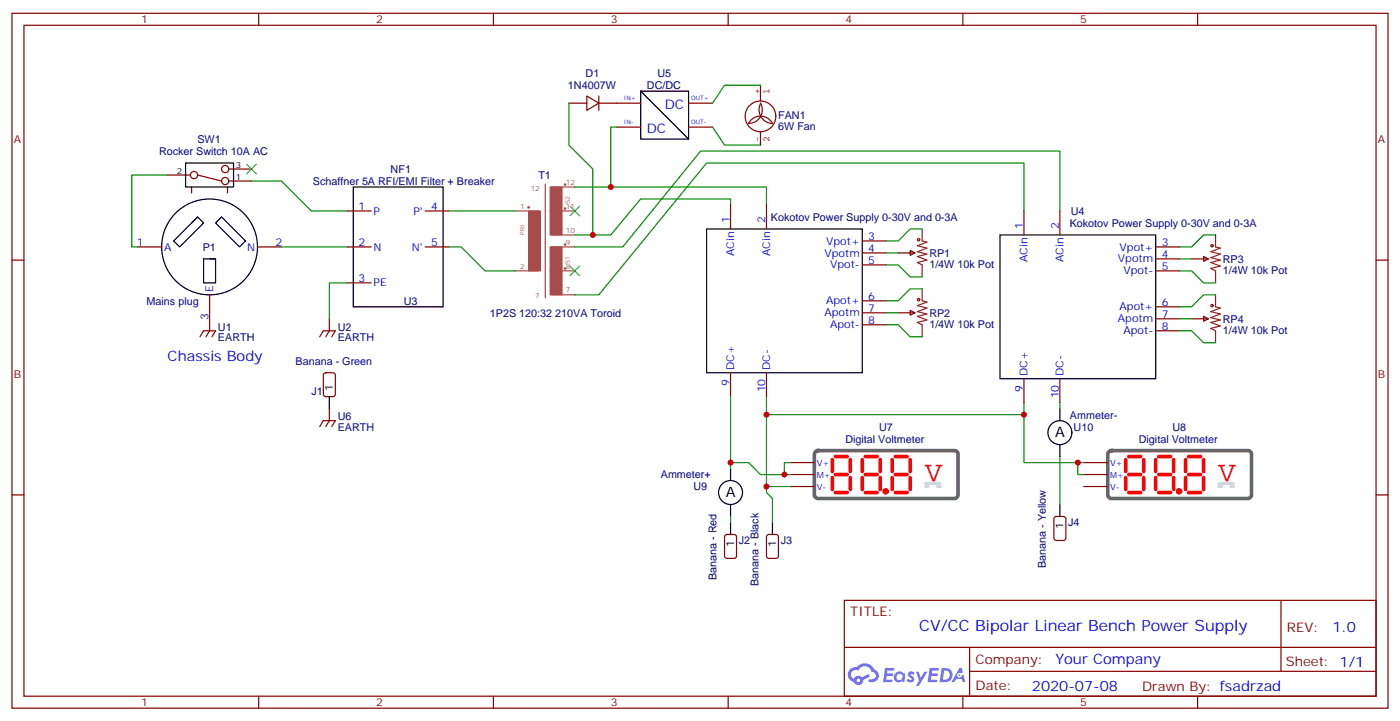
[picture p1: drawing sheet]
<svg xmlns="http://www.w3.org/2000/svg" width="412mm" height="212mm" viewBox="0 0 412 212" stroke-linecap="round" stroke-linejoin="round" font-family="sans-serif">
<g fill="none" stroke="#000" stroke-width=".35">
<path d="M188.7 26.8h14.1v14.2h-14.1zM188.7 26.8l14.1 14.2M54.7 48h14.1v7.1h-14.1zM104.1 55.1h26.4v35.2h-26.4zM58.2 63.9l-7 7 1.7 1.8 7.1-7-1.8-1.8-1.8 1.8M61.7 76.2h1.8v7.1h-3.5v-7.1h3.5M63.5 65.7l1.8-1.8 7 7-1.7 1.8zM208.1 67.4h45.9v42.3h-45.9zM294.6 69.2h45.8v42.3h-45.8zM97 116.8v3.5M215.2 153.8v3.6M227.5 153.8v3.6"/>
<path d="M312.2 148.6v3.5"/>
<circle cx="61.7" cy="72.7" r="14.1"/>
</g>
<g fill="none" stroke="#870000" stroke-width=".35">
<path d="M3.5 3.9h405.4v204.6h-405.4zM7.1 7.4h398.2v197.6h-398.2zM76.2 3.9v3.5M145.3 3.9v3.5M214.5 3.9v3.5M283.6 3.9v3.5M352.8 3.9v3.5M167.6 30.4h5.3M172.9 28.3l3.5 2.1-3.5 2.1zM176.4 30.4h12.3M176.4 28.3v4.2M181.7 37.4h7"/>
<path d="M202.8 30.4h7.1M202.8 37.4h7.1M49.4 51.5h6.7M56.4 55.1v1.7M58.2 51.5l7.1 1.8M67 55.1v1.7M67.4 53.3h6.7M67.4 49.8h6.7M3.5 76.6h3.6M40.6 72.7h7M75.8 72.7h7.1M102.3 72.7h7.1"/>
<path d="M102.3 62.1h7.1M125.2 72.7h7.1M125.2 62.1h7.1M215.2 60.4v7M225.8 60.4v7M254 70.9h7.1M254 74.5h7.1M254 78h7.1M264.6 74.5h4.9M268.1 73.8l1.4 .7-1.4 .7zM301.6 62.1v7.1M312.2 62.1v7.1"/>
<path d="M340.4 72.7h7.1M340.4 76.2h7.1M340.4 79.8h7.1M351 76.2h5M354.5 75.5l1.5 .7-1.5 .7zM405.3 76.6h3.6M58.9 99.2l1.1-1.8h3.5l-1.1 1.8M61.7 86.8v10.6l-1 1.8M94.2 99.2l1-1.8h3.6l-1.1 1.8M97 93.9v3.5l-1 1.8M102.3 83.3h7.1M254 88.6h7.1"/>
<path d="M254 92.1h7.1M254 95.6h7.1M264.6 92.1h4.9M268.1 91.4l1.4 .7-1.4 .7zM340.4 97.4h7.1M340.4 90.3h7.1M340.4 93.9h7.1M351 93.9h5M354.5 93.2l1.5 .7-1.5 .7zM95.5 110l.5-.3h2.1l.6 .5 .1 5.9-.5 .6-2.3 .1-.7-.5-.1-5.8zM215.2 109.7v7.1M225.8 109.7v7.1"/>
<path d="M301.6 111.5v7.1M312.2 111.5v7.1M94.2 125.6l1-1.7h3.6l-1.1 1.7M97 120.3v3.6l-1 1.7M232.8 136.2h7.1M232.8 139.7h7.1M319.3 136.2h7M319.3 139.7h7M3.5 145.7h3.6M213.7 157.6l.4-.2h2.2l.6 .4 .1 5.9-.5 .7h-2.4l-.6-.4-.1-5.9zM226 157.6l.5-.2h2.1l.7 .4v5.9l-.5 .7h-2.3l-.7-.4v-5.9zM232.8 143.3h7.1"/>
<path d="M310.7 152.3l.4-.2h2.2l.6 .4 .1 5.9-.5 .7h-2.4l-.6-.4-.1-5.9zM319.3 143.3h7M405.3 145.7h3.6M248.7 176.8h156.6v28.2h-156.6zM377.3 176.8v20.9M248.7 190.6h156.5M285.6 197.7h119.6M285.6 190.6v14.1M76.2 205v3.5M145.3 205v3.5M214.5 205v3.5M283.6 205v3.5"/>
<path d="M352.8 205v3.5"/>
<circle cx="57.1" cy="51.5" r="1.06"/>
<circle cx="66.3" cy="49.8" r="1.06"/>
<circle cx="66.3" cy="53.3" r="1.06"/>
</g>
<g fill="none" stroke="#008700" stroke-width=".35">
<path d="M167.6 30.4v12.3l7 7.1v19.4M181.7 37.4h-1.8v17.7M209.9 37.4l3.5 5.3h10.6M224 25.1h-10.6l-3.5 5.3M49.4 51.5h-10.6v21.2h1.8M74.1 53.3h8.8l8.8 8.8h10.6M169.3 55.1h56.5v5.3M82.9 72.7h19.4M132.3 72.7h3.5l7.1 7.1h8.8M132.3 62.1h19.4M215.2 60.4v-1.8h-26.5l-8.8 10.6h-10.6M261.1 78h3.5l3.5 3.5h3.5"/>
<path d="M261.1 74.5h3.5M271.6 67.4h-3.5l-3.5 3.5h-3.5M301.6 62.1v-14.1h-93.5l-31.7 38.8h-7.1M312.2 62.1v-17.6h-105.8l-23 28.2h-14.1M347.5 79.8h3.5l3.5 3.5h3.6M347.5 76.2h3.5M358.1 69.2h-3.6l-3.5 3.5h-3.5M102.3 83.3h-5.3v10.6M261.1 95.6h3.5l3.5 3.6h3.5M261.1 92.1h3.5M271.6 85.1h-3.5l-3.5 3.5h-3.5M347.5 97.4h3.5l3.5 3.5h3.6"/>
<path d="M347.5 93.9h3.5M358.1 86.8h-3.6l-3.5 3.5h-3.5M215.2 116.8v19.4h5.3l3.5 3.5h8.8M225.8 116.8v5.3h75.8v-3.5M225.8 122.1v21.2h7M232.8 136.2h-1.7v3.5M301.6 122.1v14.1h15.9M312.2 134.4v14.2M319.3 136.2h-1.8v3.5h1.8M225.8 143.3v1.7l1.7 1.8v7"/>
</g>
<path d="M160.6 54.2v33.5M162.4 55.1h6.9M151.7 62.1h6.9M151.7 79.8h6.9M162.4 62.1h6.9M162.4 79.8h6.9M162.4 69.2h6.9M162.4 72.7h6.9M162.4 86.8h6.9" fill="none" stroke="#a64a4a" stroke-width=".35"/>
<path d="M166.6 54.4l-.2-.2-.1 .2 .3 .1M155.9 61.1l-.2-.2-.2 .2 .3 .1M166.6 61.4l-.2-.2-.1 .2 .3 .1M166.6 72l-.2-.2-.1 .2 .3 .1M166.6 79.1l-.2-.2-.1 .2 .3 .1" fill="none" stroke="#a64a4a" stroke-width=".42"/>
<g fill="#a64a4a" stroke="#a64a4a" stroke-width=".29">
<path d="M155.7 62.1h3.5v17.7h-3.5z"/>
<path d="M162 55.1h3.6v7h-3.6z"/>
<path d="M162 62.1h3.6v7.1h-3.6z"/>
<path d="M162 72.7h3.6v7.1h-3.6z"/>
<path d="M162 79.8h3.6v7h-3.6z"/>
</g>
<path d="M72.7 48.4l2.8 2.8M75.5 48.4l-2.8 2.8M167.9 60.7l2.8 2.8M167.9 78.4l2.8 2.8M170.7 60.7l-2.8 2.8M170.7 78.4l-2.8 2.8" fill="none" stroke="#3c3" stroke-width=".35"/>
<circle cx="188.7" cy="26.8" r=".18" fill="#000"/>
<g fill="none" stroke="#850000" stroke-width=".35">
<path d="M224 25.1v4.6M224 38.8v3.9M224 30.4a4 4 0 0 1-3.5 5.9M224.1 30.4a4.1 4.1 0 0 0 3.4 6 4 4 0 0 0-3.5-2.2 4 4 0 0 0-3.5 2.2"/>
<circle cx="224" cy="34.3" r="4.5"/>
</g>
<g fill="none" stroke="#a10000" stroke-width=".35">
<circle cx="270.6" cy="70.6" r=".35"/>
<circle cx="357" cy="72.4" r=".35"/>
<circle cx="270.6" cy="88.2" r=".35"/>
<circle cx="357" cy="90" r=".35"/>
</g>
<path d="M271.6 67.4v3.5l1.4 .4-2.8 1.1 2.8 .7-2.8 1 2.8 .7-2.8 .7 2.8 1.1-2.8 .7 1.4 .7v3.5M358.1 69.2v3.5l1.4 .4-2.8 1 2.8 .7-2.8 1.1 2.8 .7-2.8 .7 2.8 1.1-2.8 .7 1.4 .7v3.5M271.6 85.1v3.5l1.4 .3-2.8 1.1 2.8 .7-2.8 1.1 2.8 .7-2.8 .7 2.8 1-2.8 .7 1.4 .7v3.6M358.1 86.8v3.5l1.4 .4-2.8 1.1 2.8 .7-2.8 1 2.8 .7-2.8 .7 2.8 1.1-2.8 .7 1.4 .7v3.5" fill="none" stroke="#8c2424" stroke-width=".35"/>
<g fill="none" stroke="#f00" stroke-width="1.1">
<path d="M245.2 135.3v3.6M246.1 134.4h3.5M246.1 139.7h3.5M250.5 135.3v3.6M254 135.3v3.6M254.9 134.4h3.5M254.9 139.7h3.5M259.3 135.3v3.6M262.8 135.3v3.6M263.7 134.4h3.5M263.7 139.7h3.5M268.1 135.3v3.6"/>
<path d="M331.6 135.3v3.6M332.5 134.4h3.5M332.5 139.7h3.5M336.9 135.3v3.6M340.4 135.3v3.6M341.3 134.4h3.5M341.3 139.7h3.5M345.7 135.3v3.6M349.2 135.3v3.6M350.1 134.4h3.6M350.1 139.7h3.6M354.5 135.3v3.6"/>
<path d="M245.2 140.6v3.5M246.1 145h3.5M250.5 140.6v3.5M254 140.6v3.5M254.9 145h3.5M259.3 140.6v3.5M262.8 140.6v3.5M263.7 145h3.5M268.1 140.6v3.5M331.6 140.6v3.5M332.5 145h3.5M336.9 140.6v3.5"/>
<path d="M340.4 140.6v3.5M341.3 145h3.5M345.7 140.6v3.5M349.2 140.6v3.5M350.1 145h3.6M354.5 140.6v3.5"/>
<circle cx="260.9" cy="144.7" r=".44"/>
<circle cx="347.3" cy="144.7" r=".44"/>
</g>
<path d="M272.5 142.4h4.4M272.5 143.3h1.1M276 143.3h1.1M359 142.4h4.4M359 143.3h1M362.5 143.3h1" fill="none" stroke="#ccc" stroke-width=".71"/>
<path d="M240.1 133.1l.8-.4h40.6l.5 .4 .2 .6v12.4l-.5 .5-.5 .2-40.6-.1-.5-.4-.2-.6v-12zM326.6 133.1l.8-.4h40.5l.5 .4 .3 .6-.1 12.4-.4 .5-.6 .2-40.6-.1-.5-.4-.2-.6v-12z" fill="none" stroke="#666" stroke-width="1.1"/>
<g fill="#5487ff">
<path d="M267.7 198a1.22 1.22 0 0 1 1.7 .2l-.4 .6a.47 .47 0 0 0-.3-.4 .47 .47 0 0 0-.5 .2l.1 .2a1.14 1.14 0 0 1 .8 1.8 1.14 1.14 0 0 1-1.9 0l-.2-.2 .5-.6 .7 .4a.29 .29 0 0 0 .3-.2 .29 .29 0 0 0-.2-.3 1.04 1.04 0 0 1-.6-1.7z"/>
<path d="M260.7 196.7h2.4l.3 .2-.2 .5h-1.8l-.1 .9h1.5l.3 .4-.3 .3h-1.6l-.2 1.1 1.7 .1 .2 .3-.2 .3-2.6 .1z"/>
<path d="M273.8 196.7h2.4l.3 .2-.1 .5h-1.8l-.2 .9h1.6l.3 .4-.4 .3h-1.6l-.1 1.1 1.7 .1 .2 .3-.2 .3-2.6 .1z"/>
<path d="M282.6 196.7h.7l.3 1.3-.6 .3a.69 .69 0 0 0-1 .3 .69 .69 0 0 0 .4 .9 .69 .69 0 0 0 .9-.6l.5-.3 .6 2.2h-.8l-.2-.8h-1.8l-.5 .8h-.8z"/>
<path d="M269.8 197.8h.8l.6 1.8 1.1-1.8h.9l-2.6 4.2h-.8l.9-1.6z"/>
<path d="M277.4 196.7l-.6 4.2h1.3a2.11 2.11 0 0 0 2.5-2.2 2.11 2.11 0 0 0-2.5-2zM278.1 197.4a1.39 1.39 0 0 1 1.7 1.5 1.39 1.39 0 0 1-1.8 1.2h-.3z"/>
<path d="M263.7 198.3a1.54 1.54 0 0 0-.1 2.2 1.54 1.54 0 0 0 2.2 .1l.6 .3 .3-2.3-.2-.3h-.4a1.49 1.49 0 0 0-2.4 0zM264 199.3a.94 .94 0 0 1 1.8 0 .94 .94 0 0 1-1.8 0z"/>
<path d="M250.4 197.1a2.18 2.18 0 0 0 1.1 3.7 1.44 1.44 0 0 0 1.6 .9 1.44 1.44 0 0 0 1.2-1.5l2-1-.5-.7-1.9 1a1.47 1.47 0 0 0-2.4 .4 1.39 1.39 0 0 1-.7-1.9 1.39 1.39 0 0 1 2-.5 2.12 2.12 0 0 1 2.2-1.3 2.12 2.12 0 0 1 1.9 1.7 1.14 1.14 0 0 1 1.1 1.4 1.14 1.14 0 0 1-1.7 .7 .43 .43 0 0 0-.5 .4 .43 .43 0 0 0 .4 .5 1.98 1.98 0 0 0 2.5-1.3 1.98 1.98 0 0 0-1.2-2.5 3.1 3.1 0 0 0-5.3-.7l-.9 .1zM252.3 200.4a.55 .55 0 0 1 1.1 0 .55 .55 0 0 1-1.1 0z"/>
<circle cx="282.6" cy="198.8" r=".26"/>
</g>
<g fill="none" stroke="#000" stroke-width=".35">
<path d="M215.2 138v3.5M312.2 120.3v3.6M312.2 130.9v3.5M215.2 148.6v3.5"/>
<circle cx="312.2" cy="127.4" r="3.5"/>
<circle cx="215.2" cy="145" r="3.5"/>
</g>
<path d="M312.2 118.6v1.7M215.2 136.2v1.8M215.2 152.1v1.7" fill="none" stroke="#008700" stroke-width=".35"/>
<g fill="#c00">
<circle cx="225.8" cy="143.3" r=".88"/>
<circle cx="231.1" cy="139.7" r=".88"/>
<circle cx="174.6" cy="69.2" r=".88"/>
<circle cx="179.9" cy="55.1" r=".88"/>
<circle cx="317.5" cy="136.2" r=".88"/>
<circle cx="301.6" cy="122.1" r=".88"/>
<circle cx="225.8" cy="122.1" r=".88"/>
<circle cx="215.2" cy="136.2" r=".88"/>
</g>
<g font-size="8.5" fill="#f00">
<text x="272.5" y="141.5">V</text>
<text x="359" y="141.5">V</text>
</g>
<text font-size="4.6" fill="#00f" x="270.8" y="185.8">CV/CC Bipolar Linear Bench Power Supply</text>
<g font-size="4.2" fill="#00f">
<text x="49.4" y="106.2">Chassis Body</text>
<text x="392.5" y="186">1.0</text>
<text x="310.9" y="195.6">Your Company</text>
<text x="304" y="203.4">2020-07-08</text>
</g>
<g font-size="4.2">
<text x="310.8" y="128.8">A</text>
<text x="213.8" y="146.5">A</text>
</g>
<g font-size="3.9" fill="#00f">
<text x="195.8" y="32.1">DC</text>
<text x="190.5" y="39.2">DC</text>
</g>
<g font-size="3.9" fill="#800">
<text x="250.5" y="181.4">TITLE:</text>
<text x="379.1" y="186">REV:</text>
<text x="287.4" y="195.6">Company:</text>
<text x="378.7" y="196.2">Sheet: 1/1</text>
<text x="287.4" y="203.2">Date:</text>
<text x="336.4" y="203.3">Drawn By: fsadrzad</text>
</g>
<g font-size="3.2" fill="#800">
<text x="41.6" y="6.9">1</text>
<text x="110.8" y="6.9">2</text>
<text x="179.9" y="6.9">3</text>
<text x="249.1" y="6.9">4</text>
<text x="318.2" y="6.9">5</text>
<text x="4.1" y="42">A</text>
<text x="405.9" y="42">A</text>
<text x="4.1" y="111.2">B</text>
<text x="405.9" y="111.2">B</text>
<text x="41.6" y="208">1</text>
<text x="110.8" y="208">2</text>
<text x="179.9" y="208">3</text>
<text x="249.1" y="208">4</text>
<text x="318.2" y="208">5</text>
</g>
<g font-size="3.2" fill="#000080">
<text x="172.5" y="22.7">D1</text>
<text x="193.7" y="22.7">U5</text>
<text x="167.3" y="26.2">1N4007W</text>
<text x="190.6" y="26.2">DC/DC</text>
<text x="229.2" y="35.1">FAN1</text>
<text x="229.2" y="38.3">6W Fan</text>
<text x="46.9" y="45.6">Rocker Switch 10A AC</text>
<text x="58.2" y="42.1">SW1</text>
<text x="115.1" y="50.9">NF1</text>
<text x="158.6" y="52.7">T1</text>
<text x="92.2" y="54.5">Schaffner 5A RFI/EMI Filter + Breaker</text>
<text x="227.1" y="65.1">Kokotov Power Supply 0-30V and 0-3A</text>
<text x="315.4" y="63.3">U4</text>
<text x="315.1" y="66.9">Kokotov Power Supply 0-30V and 0-3A</text>
<text x="59.7" y="73.9">P1</text>
<text x="273.8" y="75.6">RP1</text>
<text x="360.2" y="77.4">RP3</text>
<text x="273.8" y="78.8">1/4W 10k Pot</text>
<text x="360.2" y="80.6">1/4W 10k Pot</text>
<text x="43.2" y="89.7">Mains plug</text>
<text x="119" y="89.7">U3</text>
<text x="144.3" y="93.2">1P2S 120:32 210VA Toroid</text>
<text x="273.8" y="93.3">RP2</text>
<text x="360.2" y="95">RP4</text>
<text x="64.2" y="100.5">EARTH</text>
<text x="64.2" y="97.3">U1</text>
<text x="99.5" y="100.5">EARTH</text>
<text x="99.5" y="97.3">U2</text>
<text x="273.8" y="96.5">1/4W 10k Pot</text>
<text x="360.2" y="98.2">1/4W 10k Pot</text>
<text x="87.1" y="107.4">Banana - Green</text>
<text x="91.7" y="116.2">J1</text>
<text x="99.5" y="123.8">U6</text>
<text x="315.2" y="123.2">Ammeter-</text>
<text x="99.5" y="127">EARTH</text>
<text x="249" y="130.3">Digital Voltmeter</text>
<text x="258.9" y="126.8">U7</text>
<text x="316.2" y="126.8">U10</text>
<text x="335.5" y="130.3">Digital Voltmeter</text>
<text x="345.4" y="126.8">U8</text>
<text x="194.7" y="140.9">Ammeter+</text>
<text x="204.3" y="144.4">U9</text>
<text x="314.7" y="154.8">J4</text>
<text x="217.7" y="160.1">J2</text>
<text x="230" y="160.1">J3</text>
<text x="308.1" y="167.3" transform="rotate(-90 308.1 167.3)">Banana - Yellow</text>
<text x="211.1" y="170.9" transform="rotate(-90 211.1 170.9)">Banana - Red</text>
<text x="223.4" y="172.6" transform="rotate(-90 223.4 172.6)">Banana - Black</text>
</g>
<g font-size="3.2" fill="#00f">
<text x="105.6" y="61.8">1</text>
<text x="110.1" y="63.2">P</text>
<text x="121.8" y="63.2">P'</text>
<text x="127" y="61.8">4</text>
<text x="214.8" y="65.7" transform="rotate(-90 214.8 65.7)">1</text>
<text x="225.4" y="65.7" transform="rotate(-90 225.4 65.7)">2</text>
<text x="255.8" y="70.6">3</text>
<text x="301.3" y="67.4" transform="rotate(-90 301.3 67.4)">1</text>
<text x="311.9" y="67.4" transform="rotate(-90 311.9 67.4)">2</text>
<text x="40.3" y="72.4">1</text>
<text x="48.3" y="73.8">A</text>
<text x="72.8" y="73.8">N</text>
<text x="81.1" y="72.4">2</text>
<text x="105.6" y="72.4">2</text>
<text x="110.1" y="73.8">N</text>
<text x="121.3" y="73.8">N'</text>
<text x="127" y="72.4">5</text>
<text x="216.3" y="75.4" transform="rotate(-90 216.3 75.4)">ACin</text>
<text x="226.8" y="75.4" transform="rotate(-90 226.8 75.4)">ACin</text>
<text x="242.9" y="75.5">Vpotm</text>
<text x="243.4" y="72">Vpot+</text>
<text x="255.8" y="74.1">4</text>
<text x="255.8" y="77.6">5</text>
<text x="302.7" y="77.1" transform="rotate(-90 302.7 77.1)">ACin</text>
<text x="313.3" y="77.1" transform="rotate(-90 313.3 77.1)">ACin</text>
<text x="329.3" y="77.3">Vpotm</text>
<text x="329.8" y="73.8">Vpot+</text>
<text x="342.2" y="72.4">3</text>
<text x="342.2" y="75.9">4</text>
<text x="105.6" y="82.9">3</text>
<text x="244.5" y="79.1">Vpot-</text>
<text x="331" y="80.8">Vpot-</text>
<text x="342.2" y="79.4">5</text>
<text x="62.8" y="86.1" transform="rotate(-90 62.8 86.1)">E</text>
<text x="110.1" y="84.3">PE</text>
<text x="243.4" y="89.6">Apot+</text>
<text x="255.8" y="88.2">6</text>
<text x="342.2" y="90">6</text>
<text x="61.4" y="94.1" transform="rotate(-90 61.4 94.1)">3</text>
<text x="242.9" y="93.2">Apotm</text>
<text x="255.8" y="91.8">7</text>
<text x="255.8" y="95.3">8</text>
<text x="329.3" y="94.9">Apotm</text>
<text x="329.8" y="91.4">Apot+</text>
<text x="342.2" y="93.5">7</text>
<text x="244.5" y="96.7">Apot-</text>
<text x="331" y="98.5">Apot-</text>
<text x="342.2" y="97">8</text>
<text x="214.8" y="113.5" transform="rotate(-90 214.8 113.5)">9</text>
<text x="216.3" y="109" transform="rotate(-90 216.3 109)">DC+</text>
<text x="226.8" y="109" transform="rotate(-90 226.8 109)">DC-</text>
<text x="302.7" y="110.8" transform="rotate(-90 302.7 110.8)">DC+</text>
<text x="313.3" y="110.8" transform="rotate(-90 313.3 110.8)">DC-</text>
<text x="225.4" y="115.5" transform="rotate(-90 225.4 115.5)">10</text>
<text x="301.3" y="115.3" transform="rotate(-90 301.3 115.3)">9</text>
<text x="311.9" y="117.3" transform="rotate(-90 311.9 117.3)">10</text>
</g>
<g font-size="3.2">
<text x="98.1" y="115" transform="rotate(-90 98.1 115)">1</text>
<text x="313.3" y="155.9" transform="rotate(-90 313.3 155.9)">1</text>
<text x="216.3" y="161.2" transform="rotate(-90 216.3 161.2)">1</text>
<text x="228.6" y="161.2" transform="rotate(-90 228.6 161.2)">1</text>
</g>
<g font-size="2.8" fill="#840000">
<text x="223.9" y="27.7" transform="rotate(-90 223.9 27.7)">+</text>
<text x="226.7" y="27.7" transform="rotate(-90 226.7 27.7)">1</text>
<text x="223.9" y="41.8" transform="rotate(-90 223.9 41.8)">-</text>
<text x="226.7" y="41.8" transform="rotate(-90 226.7 41.8)">2</text>
</g>
<g font-size="2.5">
<text x="52.1" y="51.2">2</text>
<text x="69.5" y="53">1</text>
<text x="69.5" y="49.4">3</text>
</g>
<g font-size="2.5" fill="#00f">
<text x="240.6" y="137.3">V+</text>
<text x="327" y="137.3">V+</text>
<text x="240.6" y="140.8">M+</text>
<text x="327" y="140.8">M+</text>
<text x="240.6" y="144.3">V-</text>
<text x="327" y="144.3">V-</text>
</g>
<g font-size="2.1" fill="#a54b4b">
<text x="156.3" y="56.1">12</text>
<text x="166.7" y="54.4">12</text>
<text x="153.2" y="61.4">1</text>
<text x="166.7" y="61.4">11</text>
<text x="166.7" y="68.5">10</text>
<text x="166.7" y="72">9</text>
<text x="153.2" y="79.1">2</text>
<text x="166.7" y="79.1">8</text>
<text x="157.7" y="87.9">7</text>
<text x="166.7" y="86.1">7</text>
</g>
<g font-size="1.8" fill="#00f">
<text x="183.8" y="29.4">IN+</text>
<text x="203.6" y="29.4">OUT+</text>
<text x="183.8" y="36.5">IN-</text>
<text x="203.6" y="36.5">OUT-</text>
</g>
<g font-size="1.8" fill="#a54b4b">
<text x="167.9" y="60.2" transform="rotate(-90 167.9 60.2)">S2</text>
<text x="154.5" y="69.2" transform="rotate(-90 154.5 69.2)">PRI</text>
<text x="167.9" y="77.8" transform="rotate(-90 167.9 77.8)">S1</text>
</g>
</svg>
